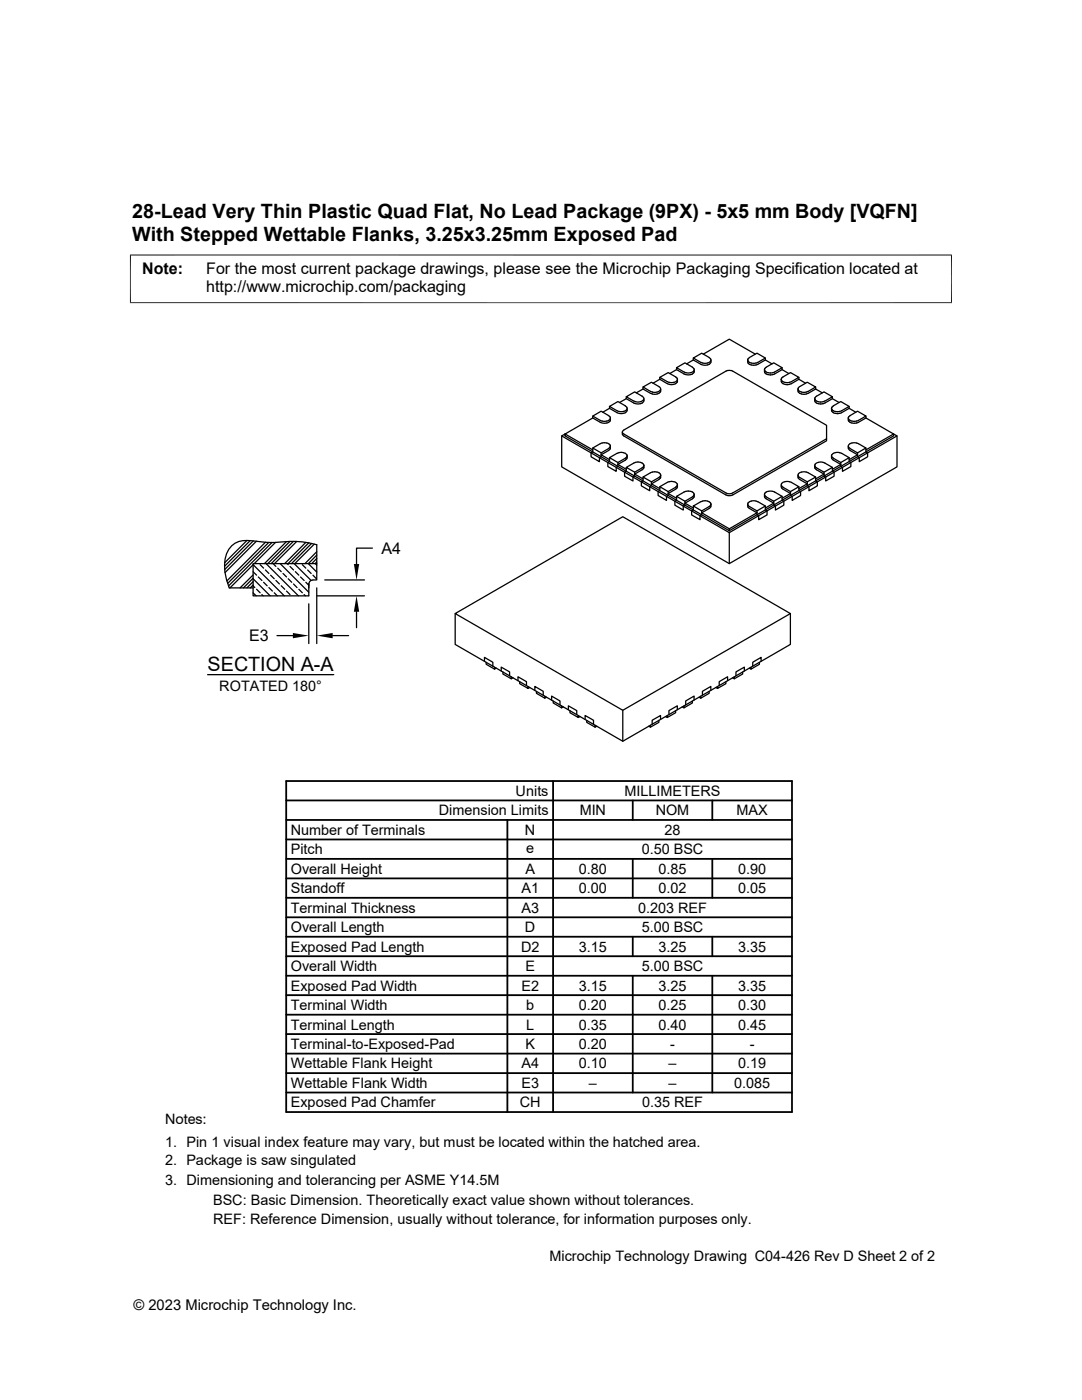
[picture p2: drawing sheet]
<svg xmlns="http://www.w3.org/2000/svg" width="216mm" height="279mm" viewBox="0 0 216 279" stroke-linecap="round" stroke-linejoin="round" font-family="sans-serif">
<g fill="none" stroke="#000" stroke-width=".25">
<path d="M125 79.6l1.7 .9 1.1 .1M125 79.2v.4l-1.4 .7M128.1 79.1l.3 .3v.4M128.1 79.1l-1.5-.9-1.6 1 1.5 .9M128.3 77.2v.4l-1.3 .8M128.3 77.6l1.5 .9M128.4 79.8l-.6 .4M128.5 79.6l-.1 .5-.3 .3M129.8 78.5l.6 .2 .7-.1M129.8 78.1l.4 .1M130.2 78.3h.9M131.5 77.2a.53 .53 0 0 1 .3 .5 .53 .53 0 0 1-.5 .5h-.2"/>
<path d="M131.5 77.2l-1.5-.9-1.7 .9 1.5 .9M131.5 78.5l-.4 .1M131.7 75.7l1.8 1M131.7 75.3v.4l-1.4 .8M131.7 78.2l-.2 .3M131.8 77.6l-.1 .7M133.2 76.2l.6 .1h.7M133.5 76.7h1M134.8 75.2a.53 .53 0 0 1 .4 .6 .53 .53 0 0 1-.6 .5h-.1M134.8 76.6l-.3 .1M134.8 75.2l-1.5-.8-1.6 .9 1.5 .9M135 73.8l1.7 .9 1.1 .1"/>
<path d="M135 73.4v.4l-1.4 .7M135.2 75.7l-.1 .6-.3 .3M136.5 74.3l.6 .1h.7M138.2 73.3a.53 .53 0 0 1 .3 .6 .53 .53 0 0 1-.5 .4l-.2 .1M138.2 73.3l-1.5-.9-1.7 1 1.5 .9M138.2 74.6l-.4 .2M138.3 71.8l1.7 1h1.1M138.3 71.5v.3l-1.3 .8M138.5 73.8v.6l-.3 .2M139.9 72.3l.5 .2h.7M140.3 70.7l5.2-3 5.2 3M141.5 71.4l.3 .2"/>
<path d="M141.5 71.4l-1.5-.9-1.7 1 1.5 .8M141.8 71.6v.4l-.6 .5M141.9 71.8l-.1 .6-.6 .4M145.1 73.9l-20.6 11.9-.3 .4 .3 .4 20.4 11.8a1.4 1.4 0 0 0 1.3 0l18.7-10.8v-2.7l-18.7-10.8M145.1 74h.8M145.9 73.9l.3 .2M149.2 71.8l.1 .3M149.2 71.8l.1 .7M149.3 71.6l-.1 .2M149.5 71.4l1.5-.9 1.7 1-1.5 .8a1.66 1.66 0 0 1-1.9-.2M149.5 71.4l-.2 .2M152.5 73.8l.1 .2"/>
<path d="M152.5 73.8l.1 .6M152.6 73.6l1.8-1.2 1.7 1-1.6 .9a1.66 1.66 0 0 1-1.9-.3M152.6 73.5l-.1 .3M152.7 71.8l-1.5 .9a1.68 1.68 0 0 1-1.9-.2M152.7 71.5v.3l1.4 .8M155.9 75.7l.1 .6M155.9 75.7l.1 .2M156 76.3l.6 .4M156 75.5l1.7-1.1 1.7 .9-1.5 .9a1.66 1.66 0 0 1-1.9-.3M156 75.5l-.1 .2M156.1 73.8l-1.5 .8a1.68 1.68 0 0 1-2-.2M156.1 73.4v.4l1.3 .7"/>
<path d="M157.5 76.7h-.9M159.2 77.6l.1 .3M159.2 77.6l.1 .7M159.3 77.4l1.8-1.1 1.7 .9-1.9 1M159.3 77.9l.6 .3M159.3 78.2l.6 .4M159.3 77.4l-.1 .2M159.4 75.7l-1.9 1M159.4 75.3v.4l1.3 .8M160.9 78.3h-.9M161.2 78.5l-.5 .2-.7-.1M162.6 79.6l.1 .6"/>
<path d="M162.6 79.6l.1 .2M162.6 79.3l1.8-1.1 1.7 1-1.5 .9M162.6 79.8l.7 .4M162.7 79.3l-.1 .3M162.8 77.2v.4l1.3 .8M162.8 77.6l-1.6 .9M166.1 79.2v.4l1.3 .7M166.1 79.6l-1.7 .9-1.1 .1M112.1 87l33.4 19.3M112.8 86.6l-.7 .4v6.2l33.4 19.3 33.5-19.3v-6.2M112.8 86.6v.4M112.8 86.6v.4l32.7 18.9"/>
<path d="M118.3 83.4l1.5 .9a1.93 1.93 0 0 0 1.7 0M118.3 83v.4l-5.5 3.2 5.5 3.2M118.3 89.4v.8l-.4 .2v.8l1.7 .9v-.8l.4-.2v-.7M121.4 83l.4 .4v.2l-.4 .3M121.4 88.5l.4 .5M121.5 83l-1.5-.9-1.7 .9 1.5 .9a1.93 1.93 0 0 0 1.7 0M121.5 88.5a1.93 1.93 0 0 0-1.7 0l-1.5 .9 1.7 1 1.5-.9M121.5 89.9l-1.5 .9 1.6 .9M121.6 81.5l1.7 .9 1.1 .1M121.6 81.1v.4l-1.3 .8M121.6 91.3v.8l-.3 .2v.8l1.7 1v-.8l.3-.2v-.8M121.8 83.4v.6l-.4 .3"/>
<path d="M121.8 89v.6l-.4 .3M121.8 89l-.4 .5M124.2 86.2v.5l.3 .3 20.4 11.8 .6 .1 .7-.1 18.7-10.8v-.4M124.4 90.3h-.9l-1.9 1 1.7 1 1.5-.9M124.4 90.4l.4 .1M124.8 90.5l.3 .5M124.8 81l.3 .4v.3l-.3 .3M124.8 82.4l-.4 .1M124.8 81l-1.5-.9-1.7 1 1.7 1h1.1M124.8 91.8l-1.5 .9 1.7 1M124.8 82l-.4 .1M125 93.3v.7l-.4 .2v.8l1.7 1v-.8l.3-.2v-.8"/>
<path d="M125.1 91l-.3 .4M125.1 81.5v.6l-.3 .3M125.1 91v.5l-.3 .3M126.5 80l.6 .2h.7M127.8 92.3h-1l-1.8 1 1.6 .9 1.5-.8M127.8 92.3l.3 .1M128.1 92.4l.3 .3M128.1 93.7l-1.5 .9 1.7 1M128.1 80.4l-.3 .2M128.3 95.2v.8l-.3 .2v.8l1.6 .9v-.8l.4-.2v-.7M128.4 92.6l.1 .3M128.4 93.5l-.3 .2"/>
<path d="M128.5 92.9l-.4 .5M128.5 92.9l-.1 .6M131.1 94.2l-1.1 .1-1.7 .9 1.7 1 1.5-.9M131.1 94.2l.4 .1M131.5 94.3l.3 .5M131.5 95.7l-1.5 .9 1.7 .9M131.7 97.1v.8l-.4 .2v.8l1.7 1v-.8l.3-.2v-.8M131.7 95l-.2 .3M131.8 94.8v.6l-.3 .3M131.8 94.8l-.1 .3M134.5 96.1l-1.1 .1-1.7 .9 1.6 1 1.5-.9M134.5 96.1l.3 .2"/>
<path d="M134.8 96.3l.4 .5M134.8 97.6l-1.5 .9 1.7 .9M135 99.1v.7l-.3 .2v.8l1.6 1v-.8l.4-.2v-.8M135.2 96.8l-.4 .4M135.2 96.8l-.1 .5-.3 .3M137.8 98.1h-1.1l-1.7 1 1.7 .9 1.5-.8M137.8 98.1l.5 .2 .2 .4M138.2 99.5l-1.5 .9 1.6 1M138.4 98.9l-.2 .2M138.5 98.7l-.1 .2M138.5 98.7v.6l-.3 .2M141.1 100h-.9"/>
<path d="M149.9 100h1M152.5 98.7l.1 .6M152.6 98.4h.1a1.78 1.78 0 0 1 1.9-.2l1.5 .9-1.7 .9-1.5-.8M152.6 98.9l.3 .2M152.6 99.3l1.8 1.1-1.7 1M152.6 98.4v.5M155.9 96.8l.1 .6M156 96.5a1.68 1.68 0 0 1 1.9-.2l1.5 .8-1.7 1-1.7-1.1M156 97.4l1.7 1.1-1.6 .9M156 96.5v.5M156.1 99.1v.7l.3 .2v.8l-1.7 1v-.8l-.3-.2v-.8M159.2 94.8l.1 .6"/>
<path d="M159.3 95.4l1.8 1.2-1.7 .9M159.3 94.6v.5M159.4 97.1v.8l.3 .2v.8l-1.6 1v-.8l-.4-.2v-.8M159.9 94.2l-.6 .4M160 94.2l1.1 .1 1.7 .9-1.7 1-1.8-1.2M162.6 92.9l.1 .6M162.6 93.5l1.8 1.1-1.6 1M162.6 80.2l.7 .4M162.7 92.6v.5M162.8 95.2v.8l.3 .2v.8l-1.7 .9v-.8l-.3-.2v-.7M163.3 92.3l-.7 .4M163.3 92.3h.9l1.9 1-1.7 .9-1.8-1.1"/>
<path d="M164.6 80l-.6 .2h-.7M165.9 91v.4l.2 .3 1.7 1-1.7 1M165.9 81.5l.1 .6 .6 .4M165.9 81.5l.4-.5 1.5-.9 1.6 1-1.7 1h-1.1M165.9 81.5l.2 .4 .5 .2M166.1 93.3v.7l.3 .2v.8l-1.6 1v-.8l-.4-.2v-.8M166.6 90.3h1l1.8 1-1.6 1-1.5-.9a.54 .54 0 0 1-.4-.6 .54 .54 0 0 1 .6-.4h.1M169.3 83.4l.3-.4 1.5-.9 1.7 .9-1.7 1h-1.1M169.3 89v.5l.2 .3 1.6 1-1.7 .9M169.3 83.4l.2 .4 .5 .2M169.3 83.4v.6l.7 .4M169.4 91.3v.8l.4 .2v.8l-1.7 1v-.8l-.3-.2v-.8"/>
<path d="M169.4 81.5l-1.7 .9-1.1 .1M169.4 81.1v.4l1.4 .8M170 88.4l-.2 .1a.55 .55 0 0 0-.5 .4 .55 .55 0 0 0 .3 .6l1.5 .9 1.7-1-1.7-.9-1.1-.1M172.8 89.4v.8l.3 .2v.8l-1.7 .9v-.8l-.3-.2v-.7M172.8 83.4l-1.7 1h-1.1M172.8 83v.4l5.5 3.2-5.5 3.2M45.9 117.3l4.6-4.6 6.2 6.2M49.3 107.9l-4.4 4.4M49.9 107.9l-5.1 5.1M50.5 114.7l-2.6 2.6M50.5 115.4l-1.9 1.9M50.5 116.1l-1.2 1.2"/>
<path d="M50.5 116.8l-.6 .5M50.5 116.9l.3 .4M50.5 114.1l.7 .7M50.5 115.5l3.4 3.4M50.5 118.3l.6 .6M50.5 107.9l-5.6 5.7M51.2 108l-6.3 6.3M51.2 117.6l.7 .7M51.5 115.1l.8 .7M51.9 112.7l.7 .7M52.3 118.7l.2 .2M52.6 116.2l.7 .7"/>
<path d="M53 108.2l-7.7 7.7M53 113.7l.7 .7M53.1 112.5l6.4 6.4M53.6 108.3l-8.2 8.1M53.7 117.3l.7 .7M54 114.8l.7 .7M54.3 108.3l-8.7 8.6M54.5 112.5l.6 .6M54.7 118.3l.6 .6M55 108.2l-4.3 4.3M55.1 115.8l.7 .7M55.4 113.4l.7 .7"/>
<path d="M55.9 112.5l5.7 5.7M56.1 116.9l.7 .7M56.5 114.4l.7 .7M57.2 108.1l-4.4 4.4M57.2 118l.7 .7M57.3 112.5l.2 .2M57.5 115.5l.7 .7M57.8 108.1l-4.4 4.4M57.9 113.1l.7 .6M58.5 108.1l-4.4 4.4M58.6 116.5l.7 .8M58.7 112.5l3.4 3.3"/>
<path d="M58.9 114.1l.7 .7M59.2 108.1l-4.4 4.4M59.6 117.6l.7 .7M60 115.1l.7 .7M60.3 112.7l.7 .7M60.7 118.7l.2 .2M61 108.2l-4.2 4.3M61 116.2l.6 .6M61.4 113.7l.7 .7M61.6 108.3l-4.1 4.2M62.2 108.5l-4 4M62.4 115.8l-.6 .3-.2 .4"/>
<path d="M62.4 115.7h.8v-3.2h-12.7v6.4h11.1v-2.4M62.4 114.8l.7 .7M62.7 108.6l-3.9 3.9M63.2 112.5v-3.8a20.3 20.3 0 0 0-8.3-.4l-2.9-.2a8.2 8.2 0 0 0-5.1 .3 4.8 4.8 0 0 0-2.1 4.4l.1 1.3 .8 3.2h4.8M63.2 117.3v11.1M63.2 118.9h9.5M63.2 110.1l-2.3 2.4M63.2 110.8l-1.7 1.7 1.7 1.7M63.2 111.5l-1 1M63.2 112.1l-.3 .4 .3 .3M64.8 115.7h7.9M74.3 109.4h-3.2v3.2"/>
<path d="M138.3 101v.8l-.3 .2v.8l1.7 .9v-.8l.3-.2v-.7M140.2 100l-1.9 1 1.7 1 1.6-1 .3-.4M141.2 100l.6 .4M141.8 100.4l.1 .2M141.9 100.6v.4l-.3 .4-1.6 .9 5.5 3.2 5.5-3.2-1.7-1.1M145.5 105.9l32.8-18.9v-.4l.7 .4-33.5 19.3M145.5 105.5v.4M145.5 106.3v6.2M149.2 100.6l.1 .6M149.3 100.4v.4M149.9 100l-.6 .4M150.9 100l1.8 1-1.7 1-1.7-1.2"/>
<path d="M152.7 101v.8l.4 .2v.8l-1.7 .9v-.8l-.4-.2v-.7M41.4 134.6h25.2M55.3 126.9h3.1M61.6 120.5v7.9M66.4 126.9h3.2M71.1 122.1v3.2M90.8 122.4l33.5-19.3 33.4 19.3-33.4 19.4zM90.8 122.4v6.2l33.5 19.3 33.4-19.3v-6.2M96.7 132v-.8l1.6 1v.8M97 132.2v.4l1.7 .9v-.3M99 133.3l-.3 .2M100 133.9v-.8l1.7 1v.8"/>
<path d="M100.4 134.1v.4l1.6 1v-.4M102.4 135.3l-.4 .2M103.4 135.8v-.7l1.7 .9v.8M103.7 136.1v.3l1.7 1v-.4M105.7 137.2l-.3 .2M106.7 137.8v-.8l1.7 1v.7M107 138v.4l1.7 .9v-.4M109.1 139.1l-.4 .2M110.1 139.7v-.8l1.6 1v.8M110.4 139.9v.4l1.7 1v-.4M138.2 139.9v.4l-1.7 1v-.4M138.5 139.7v-.8l-1.7 1v.8"/>
<path d="M139.5 139.1l.3 .2M141.5 138v.4l-1.7 .9v-.4M141.8 137.8v-.8l-1.6 1v.7M142.8 137.2l.4 .2M144.8 136.1v.3l-1.6 1v-.4M145.2 135.8v-.7l-1.7 .9v.8M146.2 135.3l.3 .2M148.2 134.1v.4l-1.7 1v-.4M148.5 133.9v-.8l-1.6 1v.8M149.5 133.3l.4 .2M151.5 132.2v.4l-1.6 .9v-.3M151.9 132v-.8l-1.7 1v.8"/>
<path d="M112.4 141.1l-.3 .2M113.4 141.6v-.7l1.7 .9v.8M113.7 141.8v.4l1.7 1v-.4M115.7 143l-.3 .2M116.8 143.6v-.8l1.6 .9v.8M117.1 143.8v.4l1.6 .9v-.4M119.1 144.9l-.4 .2M124.3 141.8v6.1M129.5 144.9l.3 .2M131.5 143.8v.4l-1.7 .9v-.4M131.8 143.6v-.8l-1.7 .9v.8M132.8 143l.3 .2"/>
<path d="M134.8 141.8v.4l-1.7 1v-.4M135.1 141.6v-.7l-1.6 .9v.8M136.1 141.1l.4 .2"/>
</g>
<path d="M26 50.8v9.7M189.9 50.8v9.7M189.9 50.9h-164M25.9 60.4h164" fill="none" stroke="#000" stroke-width=".2"/>
<path d="M70.6 112.6h1.1l-.6 3.1zM58.4 126.3l3.2 .6-3.2 .5zM63.2 126.9l3.2-.6v1.1zM71.1 118.9l.6 3.2h-1.1z" fill="#000"/>
<g fill="none" stroke="#000" stroke-width=".36">
<path d="M57.1 159.7h100.9M57.1 155.9h100.9v66h-100.9zM110.4 155.9v66M126.3 159.7v3.9M142.1 159.7v3.9M57.1 175.3h100.9M57.1 171.4h100.9M57.1 167.5h100.9M57.1 163.6h100.9M57.1 179.2h100.9M101.2 163.6v58.3M126.3 171.4v7.8"/>
<path d="M142.1 171.4v7.8M57.1 186.9h100.9M57.1 183.1h100.9M57.1 194.7h100.9M57.1 190.8h100.9M57.1 198.6h100.9M126.3 186.9v3.9M126.3 194.7v23.3M142.1 186.9v3.9M142.1 194.7v23.3M57.1 202.5h100.9M57.1 210.3h100.9"/>
<path d="M57.1 206.4h100.9M57.1 214.2h100.9M57.1 218h100.9"/>
</g>
<g font-size="3.9">
<text x="26.4" y="43.5">28-Lead Very Thin Plastic Quad Flat, No Lead Package (9PX) - 5x5 mm Body [VQFN]</text>
<text x="26.4" y="48.1">With Stepped Wettable Flanks, 3.25x3.25mm Exposed Pad</text>
<text x="41.4" y="133.8">SECTION A-A</text>
</g>
<g font-size="3.2">
<text x="28.4" y="54.7">Note:</text>
<text x="41.1" y="58.3">http://www.microchip.com/packaging</text>
<text x="41.1" y="54.7">For the most current package drawings, please see the Microchip Packaging Specification located at</text>
<text x="76.1" y="110.5">A4</text>
<text x="49.7" y="128">E3</text>
</g>
<g font-size="2.9">
<text x="43.8" y="137.8">ROTATED 180°</text>
<text x="102.9" y="158.8">Units</text>
<text x="124.6" y="158.8">MILLIMETERS</text>
<text x="58" y="166.6">Number of Terminals</text>
<text x="87.6" y="162.7">Dimension Limits</text>
<text x="104.8" y="166.6">N</text>
<text x="115.7" y="162.7">MIN</text>
<text x="130.8" y="162.7">NOM</text>
<text x="132.6" y="166.6">28</text>
<text x="147" y="162.7">MAX</text>
<text x="58" y="170.5">Pitch</text>
<text x="105" y="170.2">e</text>
<text x="128" y="170.5">0.50 BSC</text>
<text x="58" y="174.4">Overall Height</text>
<text x="58" y="178.3">Standoff</text>
<text x="104.1" y="178.3">A1</text>
<text x="104.8" y="174.4">A</text>
<text x="115.5" y="174.4">0.80</text>
<text x="115.5" y="178.3">0.00</text>
<text x="131.4" y="174.4">0.85</text>
<text x="131.4" y="178.3">0.02</text>
<text x="147.3" y="174.4">0.90</text>
<text x="147.3" y="178.3">0.05</text>
<text x="58" y="182.2">Terminal Thickness</text>
<text x="104.1" y="182.1">A3</text>
<text x="127.3" y="182.2">0.203 REF</text>
<text x="58" y="186">Overall Length</text>
<text x="58" y="189.9">Exposed Pad Length</text>
<text x="104" y="189.9">D2</text>
<text x="104.8" y="186">D</text>
<text x="115.5" y="189.9">3.15</text>
<text x="128" y="186">5.00 BSC</text>
<text x="131.4" y="189.9">3.25</text>
<text x="147.3" y="189.9">3.35</text>
<text x="58" y="193.8">Overall Width</text>
<text x="58" y="197.7">Exposed Pad Width</text>
<text x="104" y="197.7">E2</text>
<text x="104.8" y="193.8">E</text>
<text x="115.5" y="197.7">3.15</text>
<text x="128" y="193.8">5.00 BSC</text>
<text x="131.4" y="197.7">3.25</text>
<text x="147.3" y="197.7">3.35</text>
<text x="58" y="201.6">Terminal Width</text>
<text x="105" y="201.6">b</text>
<text x="115.5" y="201.6">0.20</text>
<text x="131.4" y="201.6">0.25</text>
<text x="147.3" y="201.6">0.30</text>
<text x="58" y="205.5">Terminal Length</text>
<text x="58" y="209.4">Terminal-to-Exposed-Pad</text>
<text x="104.8" y="209.4">K</text>
<text x="105" y="205.5">L</text>
<text x="115.5" y="205.5">0.35</text>
<text x="115.5" y="209.4">0.20</text>
<text x="131.4" y="205.5">0.40</text>
<text x="133.7" y="209.4">-</text>
<text x="147.3" y="205.5">0.45</text>
<text x="149.6" y="209.4">-</text>
<text x="58" y="213.2">Wettable Flank Height</text>
<text x="104.1" y="213.2">A4</text>
<text x="115.5" y="213.2">0.10</text>
<text x="133.4" y="213.2">–</text>
<text x="147.3" y="213.2">0.19</text>
<text x="58" y="221">Exposed Pad Chamfer</text>
<text x="58" y="217.1">Wettable Flank Width</text>
<text x="103.7" y="221">CH</text>
<text x="104" y="217.1">E3</text>
<text x="117.5" y="217.1">–</text>
<text x="128.1" y="221">0.35 REF</text>
<text x="133.4" y="217.1">–</text>
<text x="146.5" y="217.1">0.085</text>
<text x="32.9" y="224.4">Notes:</text>
<text x="32.9" y="229">1. Pin 1 visual index feature may vary, but must be located within the hatched area.</text>
<text x="32.9" y="232.6">2. Package is saw singulated</text>
<text x="32.9" y="236.6">3. Dimensioning and tolerancing per ASME Y14.5M</text>
<text x="42.5" y="244.3">REF: Reference Dimension, usually without tolerance, for information purposes only.</text>
<text x="42.5" y="240.6">BSC: Basic Dimension. Theoretically exact value shown without tolerances.</text>
<text x="109.6" y="251.7">Microchip Technology Drawing C04-426 Rev D Sheet 2 of 2</text>
<text x="26.6" y="261.3">© 2023 Microchip Technology Inc.</text>
</g>
</svg>
